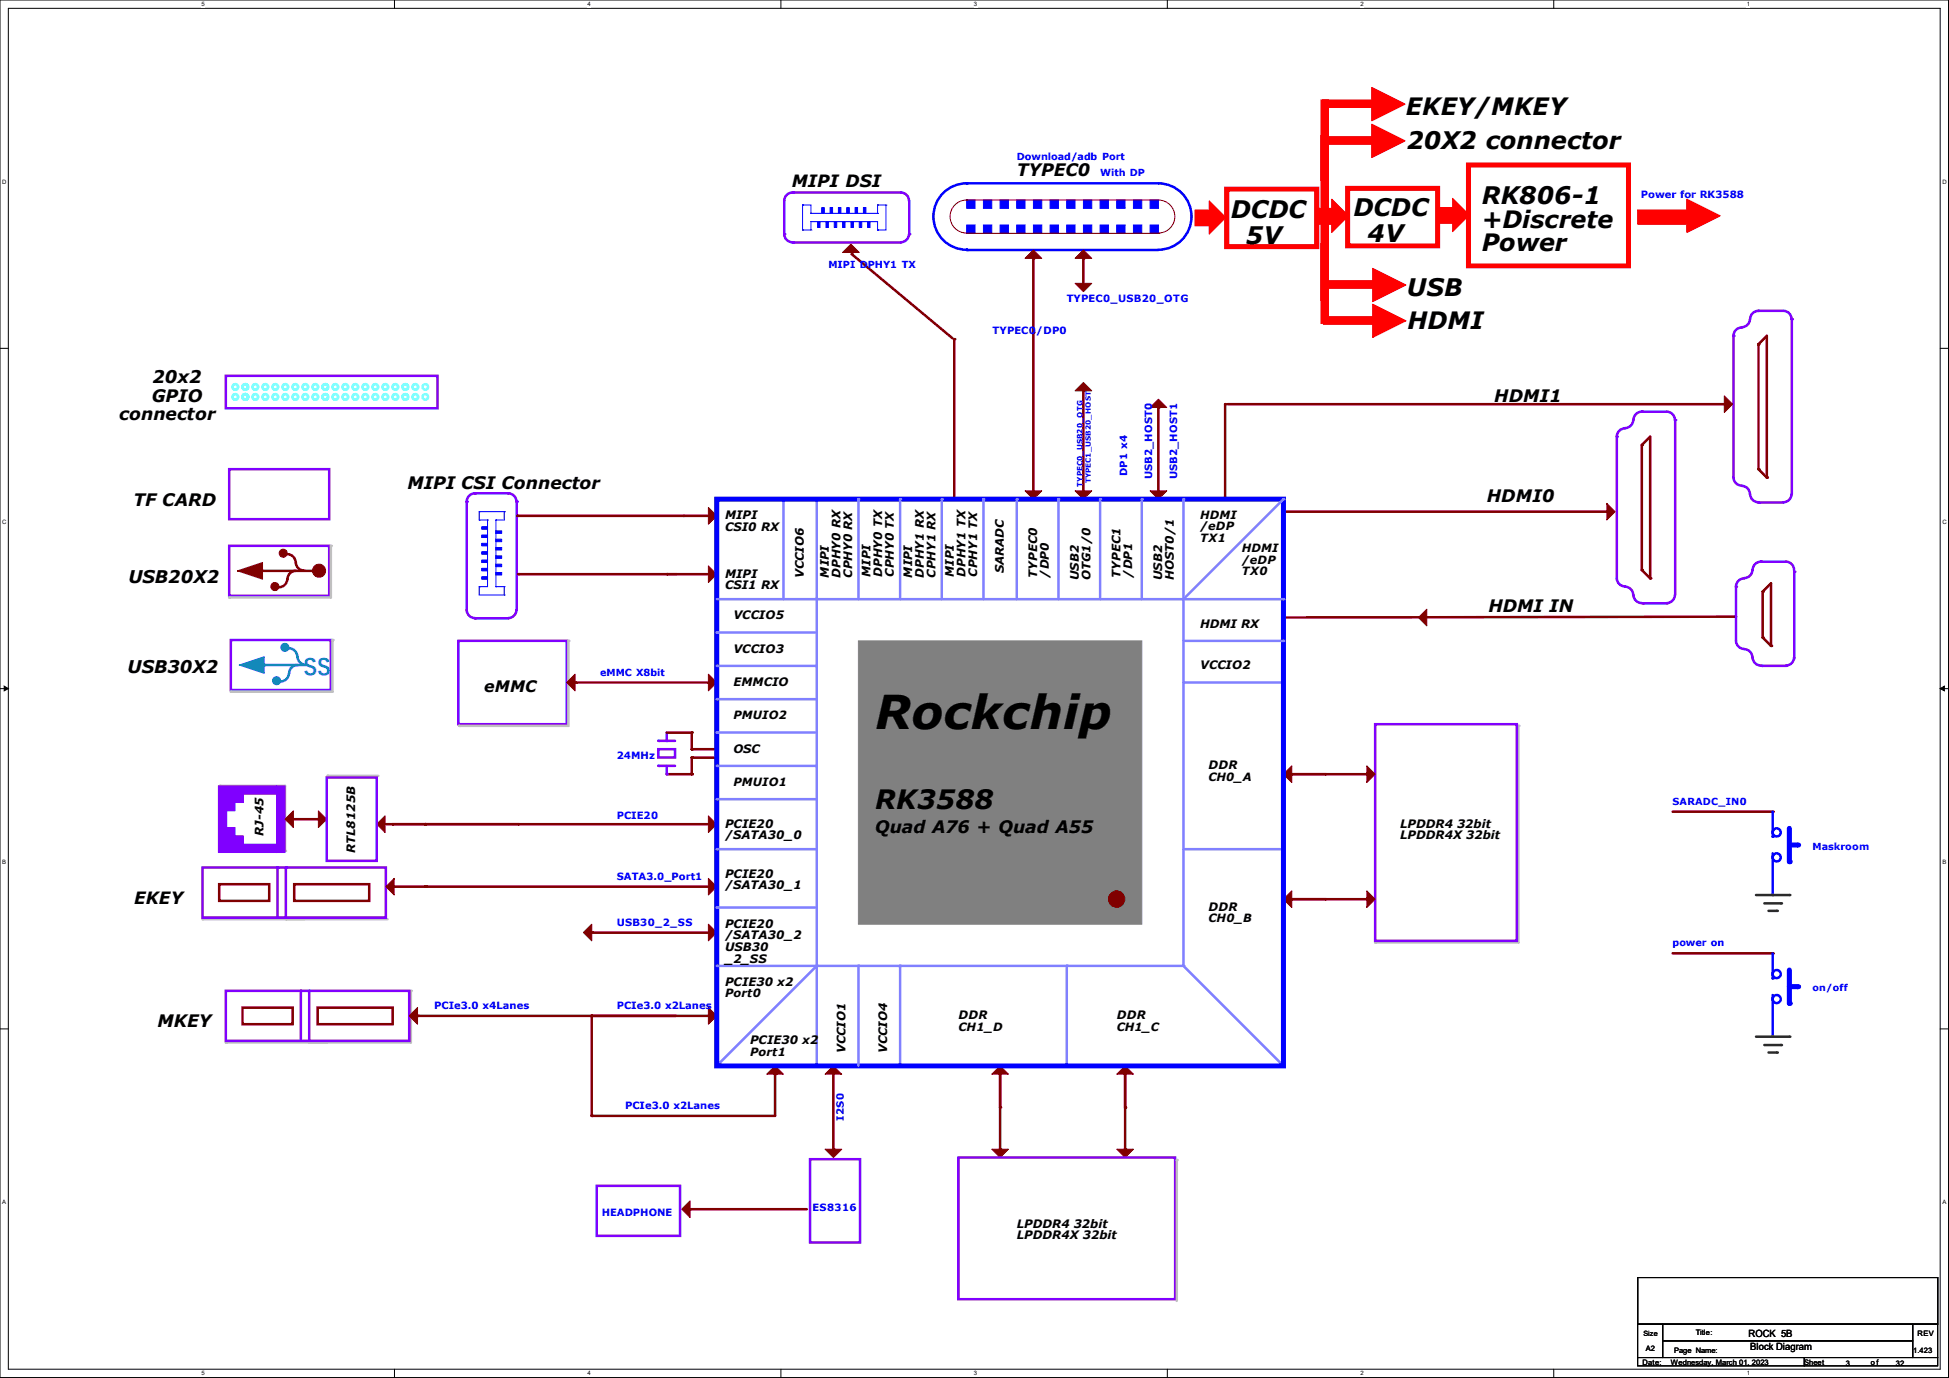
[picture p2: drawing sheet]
<svg xmlns="http://www.w3.org/2000/svg" width="297mm" height="210mm" viewBox="0 0 297 210" stroke-linecap="round" stroke-linejoin="round" font-family="sans-serif">
<path d="M0 0h296.9v209.9h-296.9zM1.3 1.3h294.4v207.4h-294.4z" fill="none" stroke="#000" stroke-width=".15"/>
<g fill="#fff">
<path d="M30.7 .1h.5v1h-.5z"/>
<path d="M30.7 208.8h.5v1h-.5z"/>
</g>
<path d="M60.1 0v1.3M60.1 208.7v1.2" fill="none" stroke="#000" stroke-width=".15"/>
<g fill="#fff">
<path d="M89.5 .1h.5v1h-.5z"/>
<path d="M89.5 208.8h.5v1h-.5z"/>
</g>
<path d="M119 0v1.3M119 208.7v1.2" fill="none" stroke="#000" stroke-width=".15"/>
<g fill="#fff">
<path d="M148.4 .1h.5v1h-.5z"/>
<path d="M148.4 208.8h.5v1h-.5z"/>
</g>
<path d="M177.9 0v1.3M177.9 208.7v1.2" fill="none" stroke="#000" stroke-width=".15"/>
<g fill="#fff">
<path d="M207.3 .1h.5v1h-.5z"/>
<path d="M207.3 208.8h.5v1h-.5z"/>
</g>
<path d="M236.8 0v1.3M236.8 208.7v1.2" fill="none" stroke="#000" stroke-width=".15"/>
<g fill="#fff">
<path d="M266.2 .1h.5v1h-.5z"/>
<path d="M266.2 208.8h.5v1h-.5z"/>
<path d="M.3 27.2h.7v1h-.7z"/>
<path d="M296 27.2h.6v1h-.6z"/>
<path d="M.3 79h.7v1h-.7z"/>
<path d="M296 79h.6v1h-.6z"/>
</g>
<path d="M0 53.1h1.3M295.7 53.1h1.2" fill="none" stroke="#000" stroke-width=".15"/>
<g fill="#fff">
<path d="M.3 130.9h.6v1h-.6z"/>
<path d="M296 130.9h.6v1h-.6z"/>
</g>
<path d="M0 104.9h1.3M295.7 104.9h1.2" fill="none" stroke="#000" stroke-width=".15"/>
<path d="M.6 104.6l.7 .3-.7 .4zM295.7 104.9l.6-.3v.7z" fill="#000" stroke="#000" stroke-width=".15"/>
<g fill="#fff">
<path d="M.3 182.7h.6v1h-.6z"/>
<path d="M296 182.7h.5v1h-.5z"/>
</g>
<path d="M0 156.8h1.3M295.7 156.8h1.2" fill="none" stroke="#000" stroke-width=".15"/>
<path d="M138.6 30.6v5.1" fill="none" stroke="#8000ff" stroke-width=".38"/>
<circle cx="138.6" cy="35.7" r=".19" fill="#8000ff"/>
<path d="M120.8 37h16.5" fill="none" stroke="#8000ff" stroke-width=".38"/>
<circle cx="120.8" cy="37" r=".19" fill="#8000ff"/>
<path d="M120.8 29.3h16.5M138.5 35.7a1.25 1.25 0 0 1-1.2 1.2" fill="none" stroke="#8000ff" stroke-width=".38"/>
<circle cx="120.8" cy="29.3" r=".19" fill="#8000ff"/>
<path d="M120.8 29.3a1.25 1.25 0 0 0-1.3 1.3v5.1a1.25 1.25 0 0 0 1.3 1.2M137.3 29.3a1.25 1.25 0 0 1 1.2 1.3" fill="none" stroke="#8000ff" stroke-width=".38"/>
<g fill="none" stroke="#00f" stroke-width=".15">
<path d="M122.3 31.2h.1M122.3 35.1h.1M122.3 31.2h1.3v1.3M122.3 35.1h1.3M122.3 31.2v3.9M123.6 32.5h.1M123.6 33.8h.1M123.6 35.1h.1M123.6 32.5h10.1M123.6 33.8v1.3M123.6 33.8h10.1v1.3M133.7 32.5h.1"/>
<path d="M133.7 31.2h.1M133.7 35.1h.1M133.7 31.2h1.3M133.7 31.2v1.3M135 31.2h.1M135 31.2v3.9h-1.3"/>
</g>
<g fill="#00f" stroke="#00f" stroke-width=".15">
<path d="M131.6 31.6h.4v.9h-.4z" fill-rule="evenodd"/>
<path d="M130.3 31.6h.4v.9h-.4z" fill-rule="evenodd"/>
<path d="M129 31.6h.4v.9h-.4z" fill-rule="evenodd"/>
<path d="M125.2 31.6h.4v.9h-.4z" fill-rule="evenodd"/>
<path d="M132.2 33.8h.4v.9h-.4z" fill-rule="evenodd"/>
<path d="M126.5 31.6h.4v.9h-.4z" fill-rule="evenodd"/>
<path d="M127.8 31.6h.3v.9h-.3z" fill-rule="evenodd"/>
<path d="M130.9 33.8h.4v.9h-.4z" fill-rule="evenodd"/>
<path d="M129.7 33.8h.3v.9h-.3z" fill-rule="evenodd"/>
<path d="M128.4 33.8h.4v.9h-.4z" fill-rule="evenodd"/>
<path d="M127.1 33.8h.4v.9h-.4z" fill-rule="evenodd"/>
<path d="M125.9 33.8h.3v.9h-.3z" fill-rule="evenodd"/>
<path d="M124.6 33.8h.4v.9h-.4z" fill-rule="evenodd"/>
</g>
<circle cx="119.5" cy="35.7" r=".19" fill="#8000ff"/>
<path d="M145.4 51.7v24.1" fill="none" stroke="#800000" stroke-width=".38"/>
<circle cx="145.4" cy="51.7" r=".19" fill="#800000"/>
<path d="M129.7 37.2l1.2 1.3h-2.5z" fill-rule="evenodd" fill="#800000" stroke="#800000" stroke-width=".15"/>
<path d="M129.8 38.7l15.4 12.9" fill="none" stroke="#800000" stroke-width=".38"/>
<circle cx="129.8" cy="38.7" r=".19" fill="#800000"/>
<path d="M43.6 132.2v7.6" fill="none" stroke="#8000ff" stroke-width=".38"/>
<circle cx="43.6" cy="132.2" r=".19" fill="#8000ff"/>
<path d="M42.3 132.2v7.6" fill="none" stroke="#8000ff" stroke-width=".38"/>
<circle cx="42.3" cy="132.2" r=".19" fill="#8000ff"/>
<path d="M30.9 140.1h15.5" fill="none" stroke="#c0c0c0" stroke-width=".38"/>
<circle cx="30.9" cy="140.1" r=".19" fill="#c0c0c0"/>
<path d="M43.6 140.1h15.5" fill="none" stroke="#c0c0c0" stroke-width=".38"/>
<circle cx="43.6" cy="140.1" r=".19" fill="#c0c0c0"/>
<path d="M34.4 57.3h32.3v4.9h-32.3zM265.8 88.1a1.25 1.25 0 0 0-1.3 1.3M267 86.9a1.25 1.25 0 0 1-1.2 1.2M267.1 86.9a1.25 1.25 0 0 1 1.3-1.3h3.8a1.25 1.25 0 0 1 1.2 1.3M30.9 132.2h27.9v7.6h-27.9z" fill="none" stroke="#8000ff" stroke-width=".38"/>
<path d="M33.4 134.7h7.6v2.6h-7.6zM44.8 134.7h11.5v2.6h-11.5z" fill="none" stroke="#800000" stroke-width=".38"/>
<circle cx="268.4" cy="85.6" r=".19" fill="#8000ff"/>
<path d="M264.5 97.7a1.25 1.25 0 0 0 1.3 1.2M265.8 98.9a1.25 1.25 0 0 1 1.2 1.3M267.1 100.2a1.25 1.25 0 0 0 1.3 1.2M273.4 100.2a1.25 1.25 0 0 1-1.2 1.2" fill="none" stroke="#8000ff" stroke-width=".38"/>
<path d="M216.2 94.1l1.2-1.3v2.6l-1.2-1.3h.1z" fill-rule="evenodd" fill="#800000" stroke="#800000" stroke-width=".15"/>
<path d="M264.4 94l-68.4 .1" fill="none" stroke="#800000" stroke-width=".38"/>
<circle cx="264.4" cy="94" r=".19" fill="#800000"/>
<path d="M268.5 101.5h3.8" fill="none" stroke="#8000ff" stroke-width=".38"/>
<circle cx="268.5" cy="101.5" r=".19" fill="#8000ff"/>
<path d="M264.5 89.4v8.3" fill="none" stroke="#8000ff" stroke-width=".38"/>
<circle cx="264.5" cy="89.4" r=".19" fill="#8000ff"/>
<path d="M273.4 87.1v13.2" fill="none" stroke="#8000ff" stroke-width=".38"/>
<circle cx="273.4" cy="87.1" r=".19" fill="#8000ff"/>
<path d="M269.9 88.9v9.5" fill="none" stroke="#800000" stroke-width=".38"/>
<circle cx="269.9" cy="98.4" r=".19" fill="#800000"/>
<path d="M269.9 88.9l-1.3 1.3" fill="none" stroke="#800000" stroke-width=".38"/>
<circle cx="268.6" cy="90.2" r=".19" fill="#800000"/>
<path d="M268.6 90.2v7" fill="none" stroke="#800000" stroke-width=".38"/>
<circle cx="268.6" cy="97.2" r=".19" fill="#800000"/>
<path d="M268.6 97.2l1.3 1.2" fill="none" stroke="#800000" stroke-width=".38"/>
<circle cx="269.9" cy="98.4" r=".19" fill="#800000"/>
<path d="M123.4 176.7h7.7v12.7h-7.7z" fill="none" stroke="#8000ff" stroke-width=".38"/>
<path d="M105.2 184.3h17.7" fill="none" stroke="#800000" stroke-width=".38"/>
<circle cx="105.2" cy="184.3" r=".19" fill="#800000"/>
<path d="M103.9 184.3l1.3-1.3v2.5z" fill-rule="evenodd" fill="#800000" stroke="#800000" stroke-width=".15"/>
<path d="M34.9 71.5h15.3v7.6h-15.3zM90.9 180.7h12.7v7.6h-12.7z" fill="none" stroke="#8000ff" stroke-width=".38"/>
<g fill="#f00" stroke="#f00" stroke-width=".15">
<path d="M219.2 31.6h2.2v2.4h-2.2z" fill-rule="evenodd"/>
<path d="M221.4 30.2l2.5 2.6-2.5 2.5z" fill-rule="evenodd"/>
<path d="M201.7 42.8h7.5v1.1h-7.5z" fill-rule="evenodd"/>
<path d="M209.2 40.9l5 2.5-5 2.6z" fill-rule="evenodd"/>
<path d="M201.3 33.7h1.1v12.1h-1.1z" fill-rule="evenodd"/>
<path d="M201.7 48.3h7.5v1.1h-7.5z" fill-rule="evenodd"/>
<path d="M209.2 46.4l5 2.5-5 2.5z" fill-rule="evenodd"/>
<path d="M201.3 20.7h1.1v12.2h-1.1z" fill-rule="evenodd"/>
<path d="M201.5 20.8h7.5v1.2h-7.5z" fill-rule="evenodd"/>
<path d="M209 18.9l5.1 2.6-5.1 2.5z" fill-rule="evenodd"/>
<path d="M201.5 15.2h7.5v1.2h-7.5z" fill-rule="evenodd"/>
<path d="M209 13.3l5.1 2.6-5.1 2.5z" fill-rule="evenodd"/>
<path d="M201.3 15.2h1.1v12.2h-1.1z" fill-rule="evenodd"/>
<path d="M201.3 37.1h1.1v12.2h-1.1z" fill-rule="evenodd"/>
</g>
<path d="M205.4 28.7h13.7v8.8h-13.7z" fill="none" stroke="#f00" stroke-width=".76"/>
<g fill="none" stroke="#80ffff" stroke-width=".38">
<circle cx="35.9" cy="59" r=".42"/>
<circle cx="37.4" cy="59" r=".42"/>
<circle cx="38.9" cy="59" r=".42"/>
<circle cx="40.4" cy="59" r=".42"/>
<circle cx="42" cy="59" r=".42"/>
<circle cx="43.5" cy="59" r=".42"/>
<circle cx="45" cy="59" r=".42"/>
<circle cx="46.5" cy="59" r=".42"/>
<circle cx="48" cy="59" r=".42"/>
<circle cx="49.6" cy="59" r=".42"/>
<circle cx="51.1" cy="59" r=".42"/>
<circle cx="52.6" cy="59" r=".42"/>
<circle cx="54.1" cy="59" r=".42"/>
<circle cx="55.7" cy="59" r=".42"/>
<circle cx="57.2" cy="59" r=".42"/>
<circle cx="58.7" cy="59" r=".42"/>
<circle cx="60.2" cy="59" r=".42"/>
<circle cx="61.8" cy="59" r=".42"/>
<circle cx="63.3" cy="59" r=".42"/>
<circle cx="64.8" cy="59" r=".42"/>
<circle cx="35.9" cy="60.5" r=".42"/>
<circle cx="37.4" cy="60.5" r=".42"/>
<circle cx="38.9" cy="60.5" r=".42"/>
<circle cx="40.4" cy="60.5" r=".42"/>
<circle cx="42" cy="60.5" r=".42"/>
<circle cx="43.5" cy="60.5" r=".42"/>
<circle cx="45" cy="60.5" r=".42"/>
<circle cx="46.5" cy="60.5" r=".42"/>
<circle cx="48" cy="60.5" r=".42"/>
<circle cx="49.6" cy="60.5" r=".42"/>
<circle cx="51.1" cy="60.5" r=".42"/>
<circle cx="52.6" cy="60.5" r=".42"/>
<circle cx="54.1" cy="60.5" r=".42"/>
<circle cx="55.7" cy="60.5" r=".42"/>
<circle cx="57.2" cy="60.5" r=".42"/>
<circle cx="58.7" cy="60.5" r=".42"/>
<circle cx="60.2" cy="60.5" r=".42"/>
<circle cx="61.8" cy="60.5" r=".42"/>
<circle cx="63.3" cy="60.5" r=".42"/>
<circle cx="64.8" cy="60.5" r=".42"/>
</g>
<path d="M124.5 76.1v15.2" fill="none" stroke="#8080ff" stroke-width=".38"/>
<circle cx="124.5" cy="76.1" r=".19" fill="#8080ff"/>
<path d="M119.4 76.1v15.2" fill="none" stroke="#8080ff" stroke-width=".38"/>
<circle cx="119.4" cy="76.1" r=".19" fill="#8080ff"/>
<path d="M105.4 115.4h3.8" fill="none" stroke="#800000" stroke-width=".38"/>
<circle cx="105.4" cy="115.4" r=".19" fill="#800000"/>
<path d="M105.4 115.4v2.6" fill="none" stroke="#800000" stroke-width=".38"/>
<circle cx="105.4" cy="118" r=".19" fill="#800000"/>
<path d="M100.3 114.2h2.6v1.2h-2.6z" fill="none" stroke="#8000ff" stroke-width=".38"/>
<path d="M101.6 118h3.8" fill="none" stroke="#800000" stroke-width=".38"/>
<circle cx="105.4" cy="118" r=".19" fill="#800000"/>
<path d="M100.3 112.9h2.6" fill="none" stroke="#8000ff" stroke-width=".38"/>
<circle cx="100.3" cy="112.9" r=".19" fill="#8000ff"/>
<path d="M101.6 111.6v1.3" fill="none" stroke="#8000ff" stroke-width=".38"/>
<circle cx="101.6" cy="112.9" r=".19" fill="#8000ff"/>
<path d="M100.3 116.7h2.6" fill="none" stroke="#8000ff" stroke-width=".38"/>
<circle cx="100.3" cy="116.7" r=".19" fill="#8000ff"/>
<path d="M101.6 116.7v1.3" fill="none" stroke="#8000ff" stroke-width=".38"/>
<circle cx="101.6" cy="118" r=".19" fill="#8000ff"/>
<path d="M105.4 114.2h3.8" fill="none" stroke="#800000" stroke-width=".38"/>
<circle cx="105.4" cy="114.2" r=".19" fill="#800000"/>
<path d="M105.4 111.6v2.6" fill="none" stroke="#800000" stroke-width=".38"/>
<circle cx="105.4" cy="114.2" r=".19" fill="#800000"/>
<path d="M101.6 111.6h3.8" fill="none" stroke="#800000" stroke-width=".38"/>
<circle cx="105.4" cy="111.6" r=".19" fill="#800000"/>
<path d="M231.4 110.6v33" fill="none" stroke="#c0c0c0" stroke-width=".38"/>
<circle cx="231.4" cy="110.6" r=".19" fill="#c0c0c0"/>
<path d="M209.5 143.6h21.9" fill="none" stroke="#c0c0c0" stroke-width=".38"/>
<circle cx="209.5" cy="143.6" r=".19" fill="#c0c0c0"/>
<path d="M209.5 110.4h21.6v33h-21.6z" fill="none" stroke="#8000ff" stroke-width=".38"/>
<path d="M196.8 118h5.1" fill="none" stroke="#800000" stroke-width=".38"/>
<circle cx="201.9" cy="118" r=".19" fill="#800000"/>
<path d="M208.3 116.7l1.2 1.3-1.2 1.3z" fill-rule="evenodd" fill="#800000" stroke="#800000" stroke-width=".15"/>
<path d="M196.8 118h11.5" fill="none" stroke="#800000" stroke-width=".38"/>
<circle cx="208.3" cy="118" r=".19" fill="#800000"/>
<path d="M195.6 118l1.2-1.3v2.6z" fill-rule="evenodd" fill="#800000" stroke="#800000" stroke-width=".15"/>
<path d="M196.8 137h5.1" fill="none" stroke="#800000" stroke-width=".38"/>
<circle cx="201.9" cy="137" r=".19" fill="#800000"/>
<path d="M208.3 135.8l1.2 1.2-1.2 1.3z" fill-rule="evenodd" fill="#800000" stroke="#800000" stroke-width=".15"/>
<path d="M196.8 137h11.5" fill="none" stroke="#800000" stroke-width=".38"/>
<circle cx="208.3" cy="137" r=".19" fill="#800000"/>
<path d="M195.6 137l1.2-1.2v2.5z" fill-rule="evenodd" fill="#800000" stroke="#800000" stroke-width=".15"/>
<path d="M171.4 163.7v5.1" fill="none" stroke="#800000" stroke-width=".38"/>
<circle cx="171.4" cy="168.8" r=".19" fill="#800000"/>
<path d="M170.2 175.1h2.5l-1.3 1.3z" fill-rule="evenodd" fill="#800000" stroke="#800000" stroke-width=".15"/>
<path d="M171.4 163.7v11.4" fill="none" stroke="#800000" stroke-width=".38"/>
<circle cx="171.4" cy="175.1" r=".19" fill="#800000"/>
<path d="M152.4 163.7v5.1" fill="none" stroke="#800000" stroke-width=".38"/>
<circle cx="152.4" cy="168.8" r=".19" fill="#800000"/>
<g fill="#800000" stroke="#800000" stroke-width=".15">
<path d="M171.4 162.4l1.3 1.3h-2.5z" fill-rule="evenodd"/>
<path d="M151.1 175.1h2.6l-1.3 1.3z" fill-rule="evenodd"/>
</g>
<path d="M152.4 163.7v11.4" fill="none" stroke="#800000" stroke-width=".38"/>
<circle cx="152.4" cy="175.1" r=".19" fill="#800000"/>
<path d="M152.4 162.4l1.3 1.3h-2.6z" fill-rule="evenodd" fill="#800000" stroke="#800000" stroke-width=".15"/>
<path d="M146 176.4h33.1v21.6h-33.1z" fill="none" stroke="#8000ff" stroke-width=".38"/>
<path d="M179.3 176.8v21.4" fill="none" stroke="#c0c0c0" stroke-width=".38"/>
<circle cx="179.3" cy="176.8" r=".19" fill="#c0c0c0"/>
<path d="M250.2 62.7h3.8a1.25 1.25 0 0 1 1.2 1.3" fill="none" stroke="#8000ff" stroke-width=".38"/>
<circle cx="250.2" cy="62.7" r=".19" fill="#8000ff"/>
<path d="M255.3 64v26.7" fill="none" stroke="#8000ff" stroke-width=".38"/>
<circle cx="255.3" cy="64" r=".19" fill="#8000ff"/>
<path d="M247.6 65.3a1.25 1.25 0 0 0-1.2 1.2v21.6M248.9 64a1.25 1.25 0 0 1-1.3 1.2M250.2 62.7a1.25 1.25 0 0 0-1.3 1.3" fill="none" stroke="#8000ff" stroke-width=".38"/>
<circle cx="246.4" cy="66.5" r=".19" fill="#8000ff"/>
<path d="M246.4 88.1a1.25 1.25 0 0 0 1.2 1.3M247.6 89.4a1.25 1.25 0 0 1 1.3 1.3M248.9 90.7a1.25 1.25 0 0 0 1.3 1.2M255.2 90.7a1.25 1.25 0 0 1-1.2 1.2" fill="none" stroke="#8000ff" stroke-width=".38"/>
<path d="M251.5 66.5v21.6" fill="none" stroke="#800000" stroke-width=".38"/>
<circle cx="251.5" cy="88.1" r=".19" fill="#800000"/>
<path d="M251.5 66.5l-1.3 1.3" fill="none" stroke="#800000" stroke-width=".38"/>
<circle cx="250.2" cy="67.8" r=".19" fill="#800000"/>
<path d="M250.2 67.8v19.1" fill="none" stroke="#800000" stroke-width=".38"/>
<circle cx="250.2" cy="86.9" r=".19" fill="#800000"/>
<path d="M250.2 86.9l1.3 1.2" fill="none" stroke="#800000" stroke-width=".38"/>
<circle cx="251.5" cy="88.1" r=".19" fill="#800000"/>
<path d="M268 47.4h3.8a1.25 1.25 0 0 1 1.2 1.2" fill="none" stroke="#8000ff" stroke-width=".38"/>
<circle cx="268" cy="47.4" r=".19" fill="#8000ff"/>
<path d="M273 48.6v26.7" fill="none" stroke="#8000ff" stroke-width=".38"/>
<circle cx="273" cy="48.6" r=".19" fill="#8000ff"/>
<path d="M265.4 49.9a1.25 1.25 0 0 0-1.2 1.3v21.6M266.7 48.6a1.25 1.25 0 0 1-1.3 1.3M268 47.4a1.25 1.25 0 0 0-1.3 1.2" fill="none" stroke="#8000ff" stroke-width=".38"/>
<circle cx="264.2" cy="51.2" r=".19" fill="#8000ff"/>
<path d="M268 76.6h3.8M273 75.3a1.25 1.25 0 0 1-1.2 1.2" fill="none" stroke="#8000ff" stroke-width=".38"/>
<circle cx="268" cy="76.6" r=".19" fill="#8000ff"/>
<path d="M264.2 72.8a1.25 1.25 0 0 0 1.2 1.2M265.4 74a1.25 1.25 0 0 1 1.3 1.3M266.7 75.3a1.25 1.25 0 0 0 1.3 1.2" fill="none" stroke="#8000ff" stroke-width=".38"/>
<path d="M269.2 51.2v21.6" fill="none" stroke="#800000" stroke-width=".38"/>
<circle cx="269.2" cy="72.8" r=".19" fill="#800000"/>
<path d="M269.2 51.2l-1.2 1.3" fill="none" stroke="#800000" stroke-width=".38"/>
<circle cx="268" cy="52.5" r=".19" fill="#800000"/>
<path d="M268 52.5v19" fill="none" stroke="#800000" stroke-width=".38"/>
<circle cx="268" cy="71.5" r=".19" fill="#800000"/>
<path d="M268 71.5l1.2 1.3" fill="none" stroke="#800000" stroke-width=".38"/>
<circle cx="269.2" cy="72.8" r=".19" fill="#800000"/>
<path d="M165.1 58.3l1.3 1.3h-2.6z" fill-rule="evenodd" fill="#800000" stroke="#800000" stroke-width=".15"/>
<path d="M43.4 119.8v9.9" fill="none" stroke="#c0c0c0" stroke-width=".38"/>
<circle cx="43.4" cy="129.7" r=".19" fill="#c0c0c0"/>
<path d="M33.5 119.8h9.9" fill="none" stroke="#c0c0c0" stroke-width=".38"/>
<circle cx="33.5" cy="119.8" r=".19" fill="#c0c0c0"/>
<g fill="#8000ff" stroke="#8000ff" stroke-width=".15">
<path d="M42.2 119.8h1.2v10.1h-1.2z" fill-rule="evenodd"/>
<path d="M33.3 119.8h8.9v1.2h-5.1v1.3h-1.3v1.3h-1.3v2.5h1.3v1.3h1.3v1.3h5.1v1.2h-8.9z" fill-rule="evenodd"/>
</g>
<path d="M49.9 118.2h7.8" fill="none" stroke="#c0c0c0" stroke-width=".38"/>
<circle cx="49.9" cy="118.2" r=".19" fill="#c0c0c0"/>
<path d="M58.7 125.6h20.3" fill="none" stroke="#800000" stroke-width=".38"/>
<circle cx="79" cy="125.6" r=".19" fill="#800000"/>
<path d="M57.4 125.6l1.3-1.3v2.6z" fill-rule="evenodd" fill="#800000" stroke="#800000" stroke-width=".15"/>
<path d="M44.7 124.8h3.8" fill="none" stroke="#800000" stroke-width=".38"/>
<circle cx="48.5" cy="124.8" r=".19" fill="#800000"/>
<g fill="#800000" stroke="#800000" stroke-width=".15">
<path d="M48.5 123.6l1.3 1.2-1.3 1.3z" fill-rule="evenodd"/>
<path d="M43.4 124.8l1.3-1.2v2.5z" fill-rule="evenodd"/>
</g>
<path d="M49.8 118.5h7.6v12.7h-7.6z" fill="none" stroke="#8000ff" stroke-width=".38"/>
<path d="M64.8 125.6h43.1" fill="none" stroke="#800000" stroke-width=".38"/>
<circle cx="64.8" cy="125.6" r=".19" fill="#800000"/>
<path d="M107.9 124.3l1.3 1.3-1.3 1.3z" fill-rule="evenodd" fill="#800000" stroke="#800000" stroke-width=".15"/>
<path d="M64.8 135.1h43.1" fill="none" stroke="#800000" stroke-width=".38"/>
<circle cx="64.8" cy="135.1" r=".19" fill="#800000"/>
<path d="M107.9 133.9l1.3 1.2-1.3 1.3z" fill-rule="evenodd" fill="#800000" stroke="#800000" stroke-width=".15"/>
<path d="M90.2 142.1h17.7" fill="none" stroke="#800000" stroke-width=".38"/>
<circle cx="90.2" cy="142.1" r=".19" fill="#800000"/>
<g fill="#800000" stroke="#800000" stroke-width=".15">
<path d="M107.9 140.8l1.3 1.3-1.3 1.3z" fill-rule="evenodd"/>
<path d="M88.9 142.1l1.3-1.3v2.6z" fill-rule="evenodd"/>
</g>
<path d="M59.8 125.6h5.1" fill="none" stroke="#800000" stroke-width=".38"/>
<circle cx="59.8" cy="125.6" r=".19" fill="#800000"/>
<circle cx="43.4" cy="98.7" r=".61" fill="#0080ff" stroke="#0080ff" stroke-width=".15"/>
<path d="M44.1 98.8a1.25 1.25 0 0 1 1.2 1.3M40.3 101.3h6.3M44 102.6a1.25 1.25 0 0 1-1.2 1.2M45.3 100.1a1.25 1.25 0 0 0 1.3 1.2M45.3 101.3a1.25 1.25 0 0 0-1.2 1.3" fill="none" stroke="#0080ff" stroke-width=".38"/>
<path d="M35.2 97.5h15.2v7.7h-15.2z" fill="none" stroke="#8000ff" stroke-width=".38"/>
<circle cx="40.3" cy="101.3" r=".19" fill="#0080ff"/>
<path d="M36.4 101.3l3.9-1.2v2.5l-3.9-1.3h1.3z" fill-rule="evenodd" fill="#0080ff" stroke="#0080ff" stroke-width=".15"/>
<path d="M50.7 97.5v7.9" fill="none" stroke="#c0c0c0" stroke-width=".38"/>
<circle cx="50.7" cy="97.5" r=".19" fill="#c0c0c0"/>
<path d="M35.2 105.4h15.5" fill="none" stroke="#c0c0c0" stroke-width=".38"/>
<circle cx="35.2" cy="105.4" r=".19" fill="#c0c0c0"/>
<circle cx="42.1" cy="103.7" r=".61" fill="#0080ff" stroke="#0080ff" stroke-width=".15"/>
<path d="M58.8 135.1l1.3-1.2v2.5z" fill-rule="evenodd" fill="#800000" stroke="#800000" stroke-width=".15"/>
<path d="M60.1 135.1h5.1" fill="none" stroke="#800000" stroke-width=".38"/>
<circle cx="60.1" cy="135.1" r=".19" fill="#800000"/>
<path d="M223.8 25.1h24.4v15.4h-24.4z" fill="none" stroke="#f00" stroke-width=".76"/>
<g fill="#f00" stroke="#f00" stroke-width=".15">
<path d="M249.6 32h7.4v2.2h-7.4z" fill-rule="evenodd"/>
<path d="M182.1 32h2.2v2.4h-2.2z" fill-rule="evenodd"/>
<path d="M257 30.4l5.1 2.5-5.1 2.5z" fill-rule="evenodd"/>
</g>
<path d="M69.8 97.7h16.6v12.7h-16.6z" fill="none" stroke="#8000ff" stroke-width=".38"/>
<path d="M70 110.6h16.6" fill="none" stroke="#c0c0c0" stroke-width=".38"/>
<circle cx="70" cy="110.6" r=".19" fill="#c0c0c0"/>
<path d="M86.6 97.7v12.9" fill="none" stroke="#c0c0c0" stroke-width=".38"/>
<circle cx="86.6" cy="97.7" r=".19" fill="#c0c0c0"/>
<g fill="#800000" stroke="#800000" stroke-width=".15">
<circle cx="43.2" cy="84.3" r=".61"/>
<circle cx="48.6" cy="87" r=".99"/>
</g>
<path d="M37.5 87h10.1M43.8 88.3a1.25 1.25 0 0 1-1.3 1.2M43.8 84.5a1.25 1.25 0 0 1 1.2 1.2M45.1 85.7a1.25 1.25 0 0 0 1.3 1.3M45.1 87a1.25 1.25 0 0 0-1.3 1.3" fill="none" stroke="#800000" stroke-width=".38"/>
<path d="M34.9 83.2h15.3v7.6h-15.3z" fill="none" stroke="#8000ff" stroke-width=".38"/>
<circle cx="37.5" cy="87" r=".19" fill="#800000"/>
<path d="M36.2 87l3.8-1.3v2.6l-3.8-1.3h1.3z" fill-rule="evenodd" fill="#800000" stroke="#800000" stroke-width=".15"/>
<path d="M50.4 83.2v7.9" fill="none" stroke="#c0c0c0" stroke-width=".38"/>
<circle cx="50.4" cy="83.2" r=".19" fill="#c0c0c0"/>
<path d="M34.9 91.1h15.5" fill="none" stroke="#c0c0c0" stroke-width=".38"/>
<circle cx="34.9" cy="91.1" r=".19" fill="#c0c0c0"/>
<circle cx="41.9" cy="89.4" r=".61" fill="#800000" stroke="#800000" stroke-width=".15"/>
<path d="M254.9 123.7h15.2" fill="none" stroke="#800000" stroke-width=".38"/>
<circle cx="270.1" cy="123.7" r=".19" fill="#800000"/>
<path d="M270.1 130v6.4" fill="none" stroke="#00f" stroke-width=".38"/>
<circle cx="270.1" cy="136.4" r=".19" fill="#00f"/>
<path d="M270.1 123.7v3.8" fill="none" stroke="#00f" stroke-width=".38"/>
<circle cx="270.1" cy="127.5" r=".19" fill="#00f"/>
<path d="M267.6 136.4h5.1" fill="none" stroke="#008000" stroke-width=".38"/>
<circle cx="272.7" cy="136.4" r=".19" fill="#008000"/>
<path d="M268.9 137.7h2.5" fill="none" stroke="#008000" stroke-width=".38"/>
<circle cx="271.4" cy="137.7" r=".19" fill="#008000"/>
<path d="M269.5 138.8h1.3" fill="none" stroke="#008000" stroke-width=".38"/>
<circle cx="270.8" cy="138.8" r=".19" fill="#008000"/>
<path d="M47.1 151v7.6" fill="none" stroke="#8000ff" stroke-width=".38"/>
<circle cx="47.1" cy="151" r=".19" fill="#8000ff"/>
<path d="M45.8 151v7.6" fill="none" stroke="#8000ff" stroke-width=".38"/>
<circle cx="45.8" cy="151" r=".19" fill="#8000ff"/>
<path d="M62.6 151v7.9" fill="none" stroke="#c0c0c0" stroke-width=".38"/>
<circle cx="62.6" cy="151" r=".19" fill="#c0c0c0"/>
<path d="M34.4 158.9h15.5" fill="none" stroke="#c0c0c0" stroke-width=".38"/>
<circle cx="34.4" cy="158.9" r=".19" fill="#c0c0c0"/>
<path d="M47.1 158.9h15.5" fill="none" stroke="#c0c0c0" stroke-width=".38"/>
<circle cx="47.1" cy="158.9" r=".19" fill="#c0c0c0"/>
<path d="M34.4 151h28v7.6h-28z" fill="none" stroke="#8000ff" stroke-width=".38"/>
<path d="M37 153.5h7.6v2.6h-7.6zM48.4 153.5h11.4v2.6h-11.4zM63.6 154.8h39.4" fill="none" stroke="#800000" stroke-width=".38"/>
<path d="M62.4 154.8l1.2-1.3v2.6z" fill-rule="evenodd" fill="#800000" stroke="#800000" stroke-width=".15"/>
<circle cx="63.6" cy="154.8" r=".19" fill="#800000"/>
<path d="M107.9 153.5l1.3 1.3-1.3 1.3z" fill-rule="evenodd" fill="#800000" stroke="#800000" stroke-width=".15"/>
<path d="M90.2 154.8h17.7" fill="none" stroke="#800000" stroke-width=".38"/>
<circle cx="107.9" cy="154.8" r=".19" fill="#800000"/>
<path d="M118.1 162.4l1.3 1.3h-2.6z" fill-rule="evenodd" fill="#800000" stroke="#800000" stroke-width=".15"/>
<path d="M118.1 163.7v6.4" fill="none" stroke="#800000" stroke-width=".38"/>
<circle cx="118.1" cy="163.7" r=".19" fill="#800000"/>
<path d="M90.2 154.8v15.3" fill="none" stroke="#800000" stroke-width=".38"/>
<circle cx="90.2" cy="154.8" r=".19" fill="#800000"/>
<path d="M90.2 170.1h27.9" fill="none" stroke="#800000" stroke-width=".38"/>
<circle cx="90.2" cy="170.1" r=".19" fill="#800000"/>
<path d="M147.3 30.5a2.52 2.52 0 0 0-2.5 2.5 2.52 2.52 0 0 0 2.5 2.5M176.5 30.5a2.52 2.52 0 0 1 2.5 2.5 2.52 2.52 0 0 1-2.5 2.5" fill="none" stroke="#800000" stroke-width=".15"/>
<path d="M175.3 34.3h1.2v1.3h-1.2z" fill-rule="evenodd" fill="#00f" stroke="#00f" stroke-width=".15"/>
<path d="M147.3 38.1h29.2" fill="none" stroke="#00f" stroke-width=".38"/>
<circle cx="147.3" cy="38.1" r=".19" fill="#00f"/>
<g fill="#00f" stroke="#00f" stroke-width=".15">
<path d="M172.7 34.3h1.3v1.3h-1.3z" fill-rule="evenodd"/>
<path d="M170.2 34.3h1.2v1.3h-1.2z" fill-rule="evenodd"/>
<path d="M167.6 34.3h1.3v1.3h-1.3z" fill-rule="evenodd"/>
<path d="M165.1 34.3h1.3v1.3h-1.3z" fill-rule="evenodd"/>
<path d="M162.6 34.3h1.2v1.3h-1.2z" fill-rule="evenodd"/>
<path d="M160 34.3h1.3v1.3h-1.3z" fill-rule="evenodd"/>
<path d="M157.5 34.3h1.2v1.3h-1.2z" fill-rule="evenodd"/>
<path d="M154.9 34.3h1.3v1.3h-1.3z" fill-rule="evenodd"/>
<path d="M152.4 34.3h1.3v1.3h-1.3z" fill-rule="evenodd"/>
<path d="M149.9 34.3h1.2v1.3h-1.2z" fill-rule="evenodd"/>
<path d="M147.3 34.3h1.3v1.3h-1.3z" fill-rule="evenodd"/>
<path d="M175.3 30.5h1.2v1.2h-1.2z" fill-rule="evenodd"/>
<path d="M172.7 30.5h1.3v1.2h-1.3z" fill-rule="evenodd"/>
<path d="M170.2 30.5h1.2v1.2h-1.2z" fill-rule="evenodd"/>
<path d="M167.6 30.5h1.3v1.2h-1.3z" fill-rule="evenodd"/>
<path d="M165.1 30.5h1.3v1.2h-1.3z" fill-rule="evenodd"/>
<path d="M162.6 30.5h1.2v1.2h-1.2z" fill-rule="evenodd"/>
<path d="M160 30.5h1.3v1.2h-1.3z" fill-rule="evenodd"/>
<path d="M157.5 30.5h1.2v1.2h-1.2z" fill-rule="evenodd"/>
<path d="M154.9 30.5h1.3v1.2h-1.3z" fill-rule="evenodd"/>
<path d="M152.4 30.5h1.3v1.2h-1.3z" fill-rule="evenodd"/>
<path d="M149.9 30.5h1.2v1.2h-1.2z" fill-rule="evenodd"/>
<path d="M147.3 30.5h1.3v1.2h-1.3z" fill-rule="evenodd"/>
</g>
<path d="M147.3 30.5h.1M147.3 30.5h29.2M147.3 35.6h29.2M176.5 35.6h.1" fill="none" stroke="#800000" stroke-width=".15"/>
<path d="M147.3 38.1h.1a5.1 5.1 0 0 1-5.2-5.1 5.1 5.1 0 0 1 5.2-5.1h29.1a5.1 5.1 0 0 1 5.1 5.1 5.1 5.1 0 0 1-5.1 5.1" fill="none" stroke="#00f" stroke-width=".38"/>
<circle cx="147.3" cy="27.9" r=".19" fill="#00f"/>
<path d="M165.1 39.4v3.8" fill="none" stroke="#800000" stroke-width=".38"/>
<circle cx="165.1" cy="39.4" r=".19" fill="#800000"/>
<g fill="#800000" stroke="#800000" stroke-width=".15">
<path d="M165.1 38.1l1.3 1.3h-2.6z" fill-rule="evenodd"/>
<path d="M163.8 43.2h2.6l-1.3 1.2z" fill-rule="evenodd"/>
<path d="M157.5 38.1l1.2 1.3h-2.5z" fill-rule="evenodd"/>
</g>
<path d="M157.5 39.4v11.4" fill="none" stroke="#800000" stroke-width=".38"/>
<circle cx="157.5" cy="39.4" r=".19" fill="#800000"/>
<path d="M107.9 102.7l1.3 1.3-1.3 1.3z" fill-rule="evenodd" fill="#800000" stroke="#800000" stroke-width=".15"/>
<path d="M87.6 104h20.3" fill="none" stroke="#800000" stroke-width=".38"/>
<circle cx="87.6" cy="104" r=".19" fill="#800000"/>
<path d="M86.4 104l1.2-1.3v2.6z" fill-rule="evenodd" fill="#800000" stroke="#800000" stroke-width=".15"/>
<path d="M186.7 61.6v14.5" fill="none" stroke="#800000" stroke-width=".38"/>
<circle cx="186.7" cy="61.6" r=".19" fill="#800000"/>
<g fill="none" stroke="#00f" stroke-width=".38">
<circle cx="270.7" cy="130.7" r=".61"/>
<circle cx="270.7" cy="126.9" r=".61"/>
</g>
<path d="M272.7 126.2v5.1" fill="none" stroke="#00f" stroke-width=".76"/>
<circle cx="272.7" cy="131.3" r=".38" fill="#00f"/>
<path d="M272.7 128.8h1.2" fill="none" stroke="#00f" stroke-width=".76"/>
<circle cx="273.9" cy="128.8" r=".38" fill="#00f"/>
<circle cx="270.7" cy="148.4" r=".61" fill="none" stroke="#00f" stroke-width=".38"/>
<path d="M244.9 76.7l1.2 1.3-1.2 1.2z" fill-rule="evenodd" fill="#800000" stroke="#800000" stroke-width=".15"/>
<path d="M196 78h48.9" fill="none" stroke="#800000" stroke-width=".38"/>
<circle cx="244.9" cy="78" r=".19" fill="#800000"/>
<circle cx="270.7" cy="152.3" r=".61" fill="none" stroke="#00f" stroke-width=".38"/>
<path d="M272.7 147.8v5.1" fill="none" stroke="#00f" stroke-width=".76"/>
<circle cx="272.7" cy="152.9" r=".38" fill="#00f"/>
<path d="M272.7 150.4h1.2" fill="none" stroke="#00f" stroke-width=".76"/>
<circle cx="273.9" cy="150.4" r=".38" fill="#00f"/>
<path d="M156.2 74.8h2.5l-1.2 1.3z" fill-rule="evenodd" fill="#800000" stroke="#800000" stroke-width=".15"/>
<path d="M157.5 50.7v24.1" fill="none" stroke="#800000" stroke-width=".38"/>
<circle cx="157.5" cy="50.7" r=".19" fill="#800000"/>
<path d="M163.8 74.8h2.6l-1.3 1.3z" fill-rule="evenodd" fill="#800000" stroke="#800000" stroke-width=".15"/>
<path d="M165.1 59.6v15.2" fill="none" stroke="#800000" stroke-width=".38"/>
<circle cx="165.1" cy="59.6" r=".19" fill="#800000"/>
<path d="M175.3 74.8h2.5l-1.3 1.3z" fill-rule="evenodd" fill="#800000" stroke="#800000" stroke-width=".15"/>
<path d="M176.5 62.1v12.7" fill="none" stroke="#800000" stroke-width=".38"/>
<circle cx="176.5" cy="62.1" r=".19" fill="#800000"/>
<path d="M176.5 60.8l1.3 1.3h-2.5z" fill-rule="evenodd" fill="#800000" stroke="#800000" stroke-width=".15"/>
<path d="M127 163.7v11.4" fill="none" stroke="#800000" stroke-width=".38"/>
<circle cx="127" cy="175.1" r=".19" fill="#800000"/>
<g fill="#800000" stroke="#800000" stroke-width=".15">
<path d="M125.7 175.1h2.6l-1.3 1.3z" fill-rule="evenodd"/>
<path d="M127 162.4l1.3 1.3h-2.6z" fill-rule="evenodd"/>
</g>
<path d="M72.4 75.2h5.1" fill="none" stroke="#8000ff" stroke-width=".38"/>
<circle cx="72.4" cy="75.2" r=".19" fill="#8000ff"/>
<path d="M72.4 94.2h5.1" fill="none" stroke="#8000ff" stroke-width=".38"/>
<circle cx="72.4" cy="94.2" r=".19" fill="#8000ff"/>
<path d="M71.1 76.5v16.5" fill="none" stroke="#8000ff" stroke-width=".38"/>
<circle cx="71.1" cy="76.5" r=".19" fill="#8000ff"/>
<path d="M78.7 76.5v16.5M71.1 93a1.25 1.25 0 0 0 1.3 1.2" fill="none" stroke="#8000ff" stroke-width=".38"/>
<circle cx="78.7" cy="76.5" r=".19" fill="#8000ff"/>
<path d="M72.4 75.2a1.25 1.25 0 0 0-1.3 1.3M77.5 75.2a1.25 1.25 0 0 1 1.2 1.3M78.7 93a1.25 1.25 0 0 1-1.2 1.2" fill="none" stroke="#8000ff" stroke-width=".38"/>
<g fill="none" stroke="#00f" stroke-width=".15">
<path d="M73 79.2h.1M73 78h.1M73 79.2h1.3M73 78v1.2M73 78h3.8M74.3 79.2h.1M74.3 79.2v10.2h-1.3M75.6 79.2h.1M75.6 79.2v10.2M76.8 78h.1M76.8 78v1.2h-1.2M73 89.4h.1"/>
<path d="M73 89.4v1.3h3.8M75.6 89.4h.1M75.6 89.4h1.2M76.8 89.4h.1M76.8 90.7h.1M76.8 89.4v1.3"/>
</g>
<g fill="#00f" stroke="#00f" stroke-width=".15">
<path d="M75.6 87.2h.9v.4h-.9z" fill-rule="evenodd"/>
<path d="M75.6 86h.9v.4h-.9z" fill-rule="evenodd"/>
<path d="M75.6 84.7h.9v.4h-.9z" fill-rule="evenodd"/>
<path d="M75.6 80.9h.9v.4h-.9z" fill-rule="evenodd"/>
<path d="M73.4 87.9h.9v.4h-.9z" fill-rule="evenodd"/>
<path d="M75.6 82.2h.9v.3h-.9z" fill-rule="evenodd"/>
<path d="M75.6 83.4h.9v.4h-.9z" fill-rule="evenodd"/>
<path d="M73.4 86.6h.9v.4h-.9z" fill-rule="evenodd"/>
<path d="M73.4 85.3h.9v.4h-.9z" fill-rule="evenodd"/>
<path d="M73.4 84.1h.9v.4h-.9z" fill-rule="evenodd"/>
<path d="M73.4 82.8h.9v.4h-.9z" fill-rule="evenodd"/>
<path d="M73.4 81.5h.9v.4h-.9z" fill-rule="evenodd"/>
<path d="M73.4 80.3h.9v.3h-.9z" fill-rule="evenodd"/>
</g>
<path d="M78.9 78.6h25.2" fill="none" stroke="#800000" stroke-width=".38"/>
<circle cx="78.9" cy="78.6" r=".19" fill="#800000"/>
<path d="M107.9 86.2l1.3 1.3-1.3 1.3z" fill-rule="evenodd" fill="#800000" stroke="#800000" stroke-width=".15"/>
<path d="M101.6 87.5h6.3" fill="none" stroke="#800000" stroke-width=".38"/>
<circle cx="101.6" cy="87.5" r=".19" fill="#800000"/>
<path d="M107.9 77.3l1.3 1.3-1.3 1.3z" fill-rule="evenodd" fill="#800000" stroke="#800000" stroke-width=".15"/>
<path d="M104.1 78.6h3.8" fill="none" stroke="#800000" stroke-width=".38"/>
<circle cx="104.1" cy="78.6" r=".19" fill="#800000"/>
<path d="M79 87.5h24.1" fill="none" stroke="#800000" stroke-width=".38"/>
<circle cx="79" cy="87.5" r=".19" fill="#800000"/>
<path d="M254.9 145.3h15.2" fill="none" stroke="#800000" stroke-width=".38"/>
<circle cx="270.1" cy="145.3" r=".19" fill="#800000"/>
<path d="M270.1 151.6v6.4" fill="none" stroke="#00f" stroke-width=".38"/>
<circle cx="270.1" cy="158" r=".19" fill="#00f"/>
<path d="M270.1 145.3v3.8" fill="none" stroke="#00f" stroke-width=".38"/>
<circle cx="270.1" cy="149.1" r=".19" fill="#00f"/>
<path d="M267.6 158h5.1" fill="none" stroke="#008000" stroke-width=".38"/>
<circle cx="272.7" cy="158" r=".19" fill="#008000"/>
<path d="M268.9 159.3h2.5" fill="none" stroke="#008000" stroke-width=".38"/>
<circle cx="271.4" cy="159.3" r=".19" fill="#008000"/>
<path d="M269.5 160.4h1.3" fill="none" stroke="#008000" stroke-width=".38"/>
<circle cx="270.8" cy="160.4" r=".19" fill="#008000"/>
<path d="M180.3 104h15.3" fill="none" stroke="#8080ff" stroke-width=".38"/>
<circle cx="195.6" cy="104" r=".19" fill="#8080ff"/>
<path d="M180.3 129.4h15.3" fill="none" stroke="#8080ff" stroke-width=".38"/>
<circle cx="195.6" cy="129.4" r=".19" fill="#8080ff"/>
<path d="M124.5 147.2v15.2" fill="none" stroke="#8080ff" stroke-width=".38"/>
<circle cx="124.5" cy="147.2" r=".19" fill="#8080ff"/>
<path d="M124.5 147.2l-15.3 15.2" fill="none" stroke="#8080ff" stroke-width=".38"/>
<circle cx="124.5" cy="147.2" r=".19" fill="#8080ff"/>
<path d="M137.2 147.2v15.2" fill="none" stroke="#8080ff" stroke-width=".38"/>
<circle cx="137.2" cy="147.2" r=".19" fill="#8080ff"/>
<path d="M162.6 147.2v15.2" fill="none" stroke="#8080ff" stroke-width=".38"/>
<circle cx="162.6" cy="147.2" r=".19" fill="#8080ff"/>
<path d="M180.3 147.2l15.3 15.2" fill="none" stroke="#8080ff" stroke-width=".38"/>
<circle cx="180.3" cy="147.2" r=".19" fill="#8080ff"/>
<path d="M109.2 76.1h86.4v86.3h-86.4z" fill="none" stroke="#00f" stroke-width=".76"/>
<path d="M109.2 91.3h15.3M124.5 91.3h55.8v55.9h-55.8z" fill="none" stroke="#8080ff" stroke-width=".38"/>
<circle cx="124.5" cy="91.3" r=".19" fill="#8080ff"/>
<path d="M130.8 147.2v15.2" fill="none" stroke="#8080ff" stroke-width=".38"/>
<circle cx="130.8" cy="147.2" r=".19" fill="#8080ff"/>
<path d="M109.2 147.2h15.3" fill="none" stroke="#8080ff" stroke-width=".38"/>
<circle cx="109.2" cy="147.2" r=".19" fill="#8080ff"/>
<path d="M130.8 97.7h43.2v43.1h-43.2z" fill-rule="evenodd" fill="#808080" stroke="#808080" stroke-width=".15"/>
<circle cx="170.2" cy="137" r="1.25" fill="#800000" stroke="#800000" stroke-width=".15"/>
<path d="M109.2 138.3h15.3" fill="none" stroke="#8080ff" stroke-width=".38"/>
<circle cx="109.2" cy="138.3" r=".19" fill="#8080ff"/>
<path d="M109.2 129.4h15.3" fill="none" stroke="#8080ff" stroke-width=".38"/>
<circle cx="109.2" cy="129.4" r=".19" fill="#8080ff"/>
<path d="M109.2 116.7h15.3" fill="none" stroke="#8080ff" stroke-width=".38"/>
<circle cx="109.2" cy="116.7" r=".19" fill="#8080ff"/>
<path d="M109.2 121.8h15.3" fill="none" stroke="#8080ff" stroke-width=".38"/>
<circle cx="109.2" cy="121.8" r=".19" fill="#8080ff"/>
<path d="M109.2 111.6h15.3" fill="none" stroke="#8080ff" stroke-width=".38"/>
<circle cx="109.2" cy="111.6" r=".19" fill="#8080ff"/>
<path d="M109.2 101.5h15.3" fill="none" stroke="#8080ff" stroke-width=".38"/>
<circle cx="109.2" cy="101.5" r=".19" fill="#8080ff"/>
<path d="M109.2 106.6h15.3" fill="none" stroke="#8080ff" stroke-width=".38"/>
<circle cx="109.2" cy="106.6" r=".19" fill="#8080ff"/>
<path d="M109.2 96.4h15.3" fill="none" stroke="#8080ff" stroke-width=".38"/>
<circle cx="109.2" cy="96.4" r=".19" fill="#8080ff"/>
<path d="M195.6 76.1l-15.3 15.2" fill="none" stroke="#8080ff" stroke-width=".38"/>
<circle cx="195.6" cy="76.1" r=".19" fill="#8080ff"/>
<path d="M130.8 76.1v15.2" fill="none" stroke="#8080ff" stroke-width=".38"/>
<circle cx="130.8" cy="76.1" r=".19" fill="#8080ff"/>
<path d="M137.2 76.1v15.2" fill="none" stroke="#8080ff" stroke-width=".38"/>
<circle cx="137.2" cy="76.1" r=".19" fill="#8080ff"/>
<path d="M143.5 76.1v15.2" fill="none" stroke="#8080ff" stroke-width=".38"/>
<circle cx="143.5" cy="76.1" r=".19" fill="#8080ff"/>
<path d="M149.9 76.1v15.2" fill="none" stroke="#8080ff" stroke-width=".38"/>
<circle cx="149.9" cy="76.1" r=".19" fill="#8080ff"/>
<path d="M154.9 76.1v15.2" fill="none" stroke="#8080ff" stroke-width=".38"/>
<circle cx="154.9" cy="76.1" r=".19" fill="#8080ff"/>
<path d="M161.3 76.1v15.2" fill="none" stroke="#8080ff" stroke-width=".38"/>
<circle cx="161.3" cy="76.1" r=".19" fill="#8080ff"/>
<path d="M180.3 76.1v15.2" fill="none" stroke="#8080ff" stroke-width=".38"/>
<circle cx="180.3" cy="76.1" r=".19" fill="#8080ff"/>
<path d="M180.3 91.3h15.3" fill="none" stroke="#8080ff" stroke-width=".38"/>
<circle cx="195.6" cy="91.3" r=".19" fill="#8080ff"/>
<path d="M167.6 76.1v15.2" fill="none" stroke="#8080ff" stroke-width=".38"/>
<circle cx="167.6" cy="76.1" r=".19" fill="#8080ff"/>
<path d="M174 76.1v15.2" fill="none" stroke="#8080ff" stroke-width=".38"/>
<circle cx="174" cy="76.1" r=".19" fill="#8080ff"/>
<path d="M180.3 97.7h15.3" fill="none" stroke="#8080ff" stroke-width=".38"/>
<circle cx="195.6" cy="97.7" r=".19" fill="#8080ff"/>
<g fill="#f00" stroke="#f00" stroke-width=".15">
<path d="M184.3 30.6l2.5 2.5-2.5 2.6z" fill-rule="evenodd"/>
<path d="M200.8 31.7h2.1v2.5h-2.1z" fill-rule="evenodd"/>
<path d="M202.9 30.4l2.6 2.5-2.6 2.5z" fill-rule="evenodd"/>
</g>
<path d="M186.9 28.8h13.8v8.8h-13.8z" fill="none" stroke="#f00" stroke-width=".76"/>
<path d="M250.3 91.9h3.8" fill="none" stroke="#8000ff" stroke-width=".38"/>
<circle cx="250.3" cy="91.9" r=".19" fill="#8000ff"/>
<path d="M262.8 60.3l1.2 1.3-1.2 1.3z" fill-rule="evenodd" fill="#800000" stroke="#800000" stroke-width=".15"/>
<path d="M187.1 61.6h75.7" fill="none" stroke="#800000" stroke-width=".38"/>
<circle cx="262.8" cy="61.6" r=".19" fill="#800000"/>
<path d="M249.6 194.7h45.7v7.1h-45.7zM249.6 201.8h3.8v5.1h-3.8zM249.6 206.9h25.4v1.3h-25.4zM253.4 201.8h38.1v2.5h-38.1zM253.4 204.3h38.1v2.6h-38.1zM275 206.9h20.3v1.3h-20.3zM291.5 201.8h3.8v5.1h-3.8z" fill="none" stroke="#000" stroke-width=".15"/>
<text font-size="7.1" x="133.3" y="111.2">Rockchip</text>
<text font-size="4.1" x="133.3" y="123.3">RK3588</text>
<g font-size="3.7">
<text x="214.4" y="22.8">20X2 connector</text>
<text x="187.6" y="33.2">DCDC</text>
<text x="206.2" y="32.9">DCDC</text>
<text x="225.8" y="31">RK806-1</text>
<text x="189.9" y="37.1">5V</text>
<text x="208.4" y="36.9">4V</text>
<text x="214.4" y="45.1">USB</text>
</g>
<text font-size="3.7" fill="#0080ff" x="46.3" y="102.7">SS</text>
<g font-size="3.6">
<text x="214.2" y="17.5">EKEY/MKEY</text>
<text x="225.8" y="34.7">+Discrete</text>
<text x="225.8" y="38.3">Power</text>
<text x="214.5" y="50.2">HDMI</text>
</g>
<g font-size="2.7">
<text x="23.2" y="58.3">20x2</text>
<text x="19.6" y="88.9">USB20X2</text>
<text x="19.4" y="102.6">USB30X2</text>
</g>
<g font-size="2.6">
<text x="120.6" y="28.5">MIPI DSI</text>
<text x="154.9" y="26.8">TYPEC0</text>
<text x="18.2" y="64">connector</text>
<text x="23.1" y="61.3">GPIO</text>
<text x="227.7" y="61.3">HDMI1</text>
<text x="20.3" y="77">TF CARD</text>
<text x="62.1" y="74.5">MIPI CSI Connector</text>
<text x="226.6" y="76.5">HDMI0</text>
<text x="226.8" y="93.3">HDMI IN</text>
<text x="133.3" y="127">Quad A76 + Quad A55</text>
<text x="20.4" y="137.7">EKEY</text>
<text x="24" y="156.5">MKEY</text>
</g>
<text font-size="2.4" x="73.8" y="105.4">eMMC</text>
<g font-size="1.8">
<text x="110.5" y="79.2">MIPI</text>
<text x="110.5" y="80.9">CSI0 RX</text>
<text x="110.5" y="88.1">MIPI</text>
<text x="110.5" y="89.8">CSI1 RX</text>
<text x="122.5" y="88.1" transform="rotate(-90 122.5 88.1)">VCCIO6</text>
<text x="126.3" y="88" transform="rotate(-90 126.3 88)">MIPI</text>
<text x="128.1" y="88" transform="rotate(-90 128.1 88)">DPHY0 RX</text>
<text x="129.8" y="88" transform="rotate(-90 129.8 88)">CPHY0 RX</text>
<text x="132.6" y="87.9" transform="rotate(-90 132.6 87.9)">MIPI</text>
<text x="134.4" y="87.9" transform="rotate(-90 134.4 87.9)">DPHY0 TX</text>
<text x="136.2" y="87.9" transform="rotate(-90 136.2 87.9)">CPHY0 TX</text>
<text x="139" y="88" transform="rotate(-90 139 88)">MIPI</text>
<text x="140.8" y="88" transform="rotate(-90 140.8 88)">DPHY1 RX</text>
<text x="142.5" y="88" transform="rotate(-90 142.5 88)">CPHY1 RX</text>
<text x="145.3" y="87.9" transform="rotate(-90 145.3 87.9)">MIPI</text>
<text x="147.1" y="87.9" transform="rotate(-90 147.1 87.9)">DPHY1 TX</text>
<text x="148.9" y="87.9" transform="rotate(-90 148.9 87.9)">CPHY1 TX</text>
<text x="153" y="87.4" transform="rotate(-90 153 87.4)">SARADC</text>
<text x="158" y="88" transform="rotate(-90 158 88)">TYPEC0</text>
<text x="159.8" y="88" transform="rotate(-90 159.8 88)">/DP0</text>
<text x="164.4" y="88.4" transform="rotate(-90 164.4 88.4)">USB2</text>
<text x="166.2" y="88.4" transform="rotate(-90 166.2 88.4)">OTG1/0</text>
<text x="170.7" y="88" transform="rotate(-90 170.7 88)">TYPEC1</text>
<text x="172.5" y="88" transform="rotate(-90 172.5 88)">/DP1</text>
<text x="177.1" y="88.4" transform="rotate(-90 177.1 88.4)">USB2</text>
<text x="178.9" y="88.4" transform="rotate(-90 178.9 88.4)">HOST0/1</text>
<text x="111.8" y="94.4">VCCIO5</text>
<text x="182.9" y="95.7">HDMI RX</text>
<text x="111.8" y="99.5">VCCIO3</text>
<text x="111.8" y="104.6">EMMCIO</text>
<text x="182.9" y="102">VCCIO2</text>
<text x="111.8" y="114.7">OSC</text>
<text x="184.1" y="117.3">DDR</text>
<text x="40.2" y="127.4" transform="rotate(-90 40.2 127.4)">RJ-45</text>
<text x="54.1" y="130.1" transform="rotate(-90 54.1 130.1)">RTL8125B</text>
<text x="110.5" y="126.2">PCIE20</text>
<text x="110.5" y="127.9">/SATA30_0</text>
<text x="213.4" y="126.2">LPDDR4 32bit</text>
<text x="213.4" y="127.9">LPDDR4X 32bit</text>
<text x="110.5" y="133.8">PCIE20</text>
<text x="110.5" y="135.6">/SATA30_1</text>
<text x="110.5" y="141.4">PCIE20</text>
<text x="110.5" y="143.2">/SATA30_2</text>
<text x="184.1" y="138.9">DDR</text>
<text x="110.5" y="145">USB30</text>
<text x="110.5" y="146.7">_2_SS</text>
<text x="110.5" y="150.3">PCIE30 x2</text>
<text x="146" y="155.4">DDR</text>
<text x="170.2" y="155.4">DDR</text>
<text x="114.3" y="159.2">PCIE30 x2</text>
<text x="128.8" y="160.5" transform="rotate(-90 128.8 160.5)">VCCIO1</text>
<text x="135.2" y="160.5" transform="rotate(-90 135.2 160.5)">VCCIO4</text>
<text x="154.9" y="187.1">LPDDR4 32bit</text>
<text x="154.9" y="188.9">LPDDR4X 32bit</text>
</g>
<g font-size="1.7">
<text x="182.9" y="79.1">HDMI</text>
<text x="182.9" y="80.8">/eDP</text>
<text x="182.9" y="82.6">TX1</text>
<text x="189.2" y="84.2">HDMI</text>
<text x="189.2" y="85.9">/eDP</text>
<text x="189.2" y="87.6">TX0</text>
<text x="111.8" y="109.6">PMUIO2</text>
<text x="111.8" y="119.7">PMUIO1</text>
<text x="184.1" y="119">CH0_A</text>
<text x="184.1" y="140.5">CH0_B</text>
<text x="110.5" y="152">Port0</text>
<text x="114.3" y="160.9">Port1</text>
<text x="146" y="157.1">CH1_D</text>
<text x="170.2" y="157.1">CH1_C</text>
</g>
<g font-size="1.5" fill="#00f">
<text x="154.9" y="24.3">Download/adb Port</text>
<text x="167.6" y="26.9">With DP</text>
<text x="250.1" y="30.1">Power for RK3588</text>
<text x="126.2" y="40.9">MIPI DPHY1 TX</text>
<text x="162.6" y="46">TYPEC0_USB20_OTG</text>
<text x="151.3" y="50.8">TYPEC0/DP0</text>
<text x="171.7" y="72.5" transform="rotate(-90 171.7 72.5)">DP1 x4</text>
<text x="175.6" y="73" transform="rotate(-90 175.6 73)">USB2_HOST0</text>
<text x="179.4" y="73" transform="rotate(-90 179.4 73)">USB2_HOST1</text>
<text x="91.4" y="103">eMMC X8bit</text>
<text x="94" y="115.7">24MHz</text>
<text x="94" y="124.8">PCIE20</text>
<text x="254.9" y="122.6">SARADC_IN0</text>
<text x="276.2" y="129.5">Maskroom</text>
<text x="94" y="134.2">SATA3.0_Port1</text>
<text x="94" y="141.1">USB30_2_SS</text>
<text x="254.9" y="144.2">power on</text>
<text x="66.2" y="153.8">PCIe3.0 x4Lanes</text>
<text x="94" y="153.8">PCIe3.0 x2Lanes</text>
<text x="95.2" y="169.1">PCIe3.0 x2Lanes</text>
<text x="128.6" y="170.8" transform="rotate(-90 128.6 170.8)">I2S0</text>
<text x="91.7" y="185.3">HEADPHONE</text>
<text x="123.8" y="184.6">ES8316</text>
</g>
<g font-size="1.5">
<text x="266.5" y="203.7">ROCK 5B</text>
<text x="266.7" y="205.7">Block Diagram</text>
</g>
<text font-size="1.4" fill="#00f" x="276.2" y="151">on/off</text>
<g font-size="1.1" fill="#00f">
<text x="165" y="74.2" transform="rotate(-90 165 74.2)">TYPEC0_USB20_OTG</text>
<text x="166.2" y="73.7" transform="rotate(-90 166.2 73.7)">TYPEC1_USB20_HOST</text>
</g>
<g font-size="1.1">
<text x="250.4" y="203.6">Size</text>
<text x="258.4" y="203.4">Title:</text>
<text x="292.2" y="203.7">REV</text>
<text x="250.3" y="208">Date:</text>
<text x="250.8" y="205.8">A2</text>
<text x="254.6" y="208">Wednesday, March 01, 2023</text>
<text x="255.1" y="206.2">Page Name:</text>
<text x="274.9" y="208">Sheet</text>
<text x="281.3" y="208.1">3</text>
<text x="285.1" y="208">o f</text>
<text x="288.9" y="208.1">32</text>
<text x="291.6" y="206.2">1.423</text>
</g>
<g font-size=".9">
<text x="30.7" y=".9">5</text>
<text x="89.5" y=".9">4</text>
<text x="148.4" y=".9">3</text>
<text x="207.3" y=".9">2</text>
<text x="266.2" y=".9">1</text>
<text x=".3" y="28">D</text>
<text x="296" y="28">D</text>
<text x=".3" y="79.8">C</text>
<text x="296" y="79.8">C</text>
<text x=".3" y="131.7">B</text>
<text x="296" y="131.7">B</text>
<text x=".3" y="183.5">A</text>
<text x="296" y="183.5">A</text>
<text x="30.7" y="209.6">5</text>
<text x="89.5" y="209.6">4</text>
<text x="148.4" y="209.6">3</text>
<text x="207.3" y="209.6">2</text>
<text x="266.2" y="209.6">1</text>
</g>
</svg>
